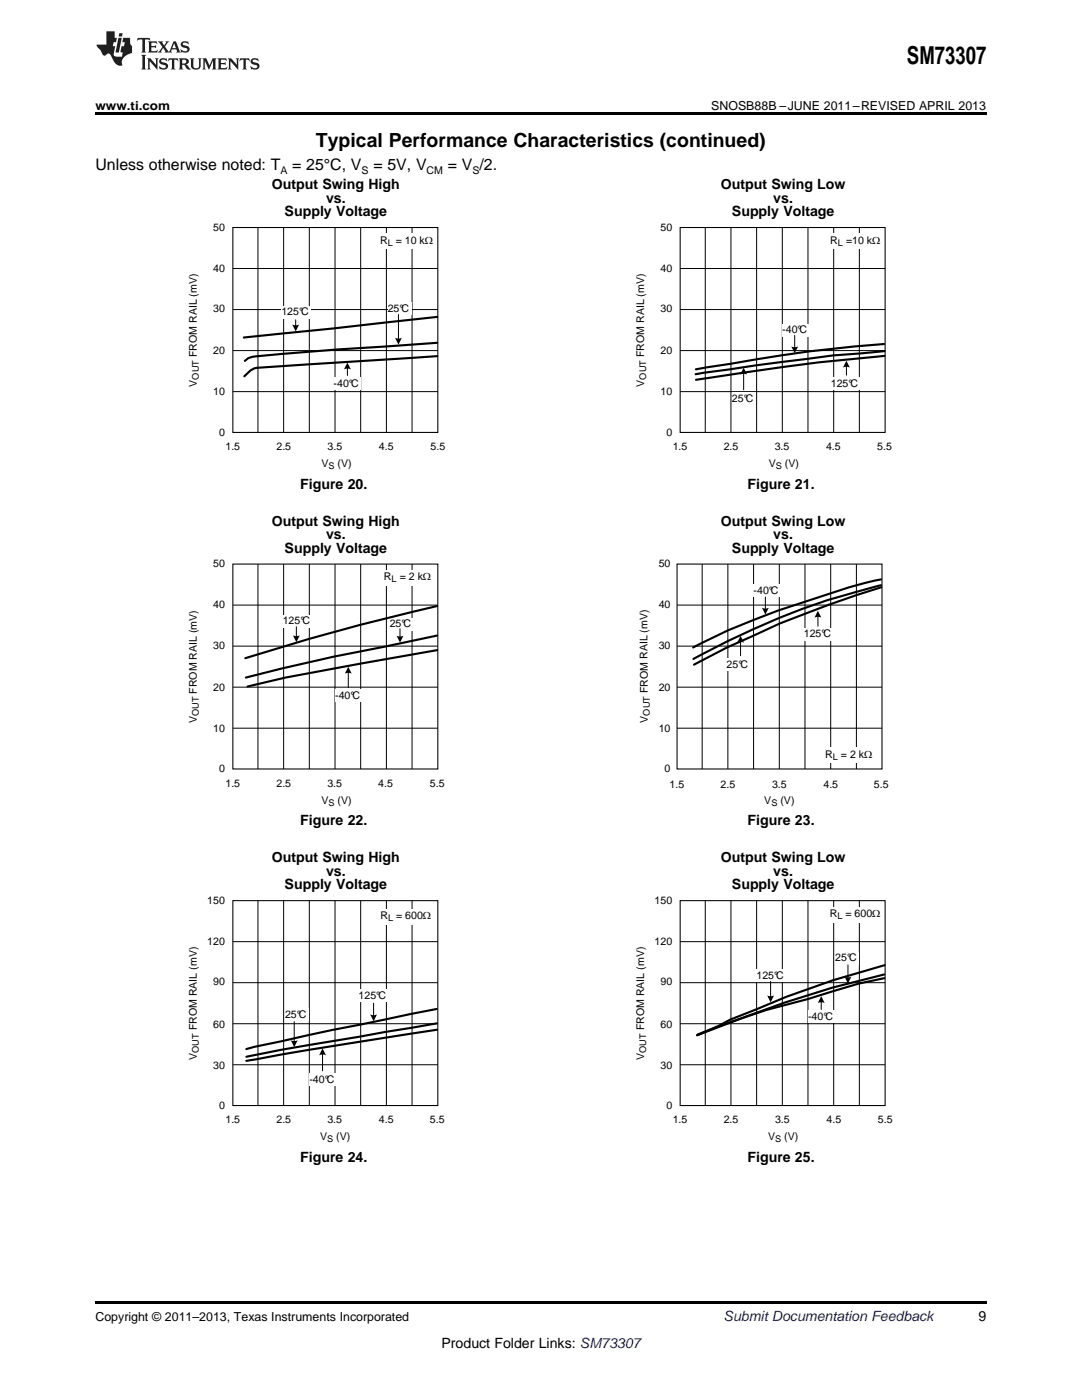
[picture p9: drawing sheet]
<svg xmlns="http://www.w3.org/2000/svg" width="216mm" height="279mm" viewBox="0 0 216 279" stroke-linecap="round" stroke-linejoin="round" font-family="sans-serif">
<path d="M19 259.7h177.8v.5h-177.8z" fill="#000"/>
<g fill="#fff">
<path d="M66.9 233.6h.3v.7h-.3z"/>
<path d="M156.1 233.6h.4v.7h-.4z"/>
</g>
<path d="M51.5 179.7v40.9M56.6 179.7v40.9M61.7 179.7v40.9M66.9 179.7v40.9M72 179.7v40.9M77.1 179.7v40.9M82.2 179.7v40.9M46.5 196.1h40.9M46.5 187.9h40.9M46.5 212.5h40.9M46.5 204.3h40.9" fill="none" stroke="#000" stroke-width=".2"/>
<path d="M46.5 179.7h40.9v40.9h-40.9z" fill="none" stroke="#000" stroke-width=".21"/>
<path d="M87.1 201.4a970.4 970.4 0 0 0-38 8M87.1 204.2l-31 5.3-6.9 1.4M87.2 205.5l-5.5 .8a738.1 738.1 0 0 0-30.6 5.1l-2 .3" fill="none" stroke="#000" stroke-width=".42"/>
<g fill="#fff">
<path d="M71.6 197.5h5.9v2.5h-5.9z" fill-rule="evenodd"/>
<path d="M56.9 201.2h4.7v2.5h-4.7z" fill-rule="evenodd"/>
<path d="M61.7 214.2h5.5v2.6h-5.5z" fill-rule="evenodd"/>
</g>
<path d="M58.7 203.9v4M64.4 210.3v3.4M74.5 200.2v2.6" fill="none" stroke="#000" stroke-width=".2"/>
<g fill="#000">
<path d="M58 207.6a1.53 1.53 0 0 0 1.4 0l-.7 1.4z" fill-rule="evenodd"/>
<path d="M64.4 209.2l.6 1.4a1.53 1.53 0 0 0-1.3 0z" fill-rule="evenodd"/>
<path d="M73.9 202.4a1.53 1.53 0 0 0 1.3 0l-.7 1.4z" fill-rule="evenodd"/>
</g>
<path d="M75.9 181.4h10.1v3h-10.1z" fill-rule="evenodd" fill="#fff"/>
<path d="M140.7 179.7v40.9M145.9 179.7v40.9M151 179.7v40.9M156.1 179.7v40.9M161.2 179.7v40.9M166.4 179.7v40.9M171.5 179.7v40.9M135.7 196.1h40.9M135.7 187.9h40.9M135.7 212.5h40.9M135.7 204.3h40.9" fill="none" stroke="#000" stroke-width=".2"/>
<path d="M135.7 179.7h40.9v40.9h-40.9z" fill="none" stroke="#000" stroke-width=".21"/>
<g fill="#fff">
<path d="M151 193.5h5.9v2.5h-5.9z" fill-rule="evenodd"/>
<path d="M166.7 190h4.7v2.5h-4.7z" fill-rule="evenodd"/>
<path d="M161.2 201.6h5.5v2.6h-5.5z" fill-rule="evenodd"/>
</g>
<path d="M153.8 195.9v3.1M163.9 199.8v1.7M169.2 192.6v2.6" fill="none" stroke="#000" stroke-width=".2"/>
<g fill="#000">
<path d="M163.9 198.8l.6 1.4a1.53 1.53 0 0 0-1.3 0z" fill-rule="evenodd"/>
<path d="M168.5 194.9a1.53 1.53 0 0 0 1.4 0l-.7 1.4z" fill-rule="evenodd"/>
<path d="M153.1 198.7a1.53 1.53 0 0 0 1.4 0l-.7 1.3z" fill-rule="evenodd"/>
</g>
<path d="M165.6 181h10.1v3h-10.1z" fill-rule="evenodd" fill="#fff"/>
<path d="M176.4 194.5a239.6 239.6 0 0 0-37.2 12.1M176.4 195.2l-5.1 1.1-10.1 3.1a154.5 154.5 0 0 0-22 7.1M176.5 192.6l-10.3 3-9.3 3.3-11.2 4.6-2.3 1.2-4.3 1.9" fill="none" stroke="#000" stroke-width=".42"/>
<g fill="#fff">
<path d="M66.9 166.4h.3v.7h-.3z"/>
<path d="M156.1 166.4h.4v.7h-.4z"/>
</g>
<path d="M51.5 112.6v40.9M56.6 112.6v40.9M61.7 112.6v40.9M66.9 112.6v40.9M72 112.6v40.9M77.1 112.6v40.9M82.2 112.6v40.9M46.5 137.1h40.9M46.5 128.9h40.9M46.5 120.8h40.9M46.5 145.3h40.9" fill="none" stroke="#000" stroke-width=".2"/>
<path d="M46.5 112.6h40.9v40.9h-40.9z" fill="none" stroke="#000" stroke-width=".21"/>
<g fill="#fff">
<path d="M56.4 122.7h5.9v2.5h-5.9z" fill-rule="evenodd"/>
<path d="M77.8 123.3h4.7v2.5h-4.7z" fill-rule="evenodd"/>
<path d="M66.9 137.5h5.4v2.6h-5.4z" fill-rule="evenodd"/>
</g>
<path d="M59.1 125.1v2M69.5 134.1v3.1M79.8 125.5v1.7" fill="none" stroke="#000" stroke-width=".2"/>
<g fill="#000">
<path d="M58.5 126.8a1.53 1.53 0 0 0 1.3 0l-.7 1.4z" fill-rule="evenodd"/>
<path d="M69.5 133.1l.7 1.3a1.53 1.53 0 0 0-1.4 0z" fill-rule="evenodd"/>
<path d="M79.1 126.9a1.53 1.53 0 0 0 1.4 0l-.7 1.3z" fill-rule="evenodd"/>
</g>
<path d="M76.6 113.9h9.4v3h-9.4z" fill-rule="evenodd" fill="#fff"/>
<path d="M87.2 121a467.2 467.2 0 0 0-38.3 10.4M87.2 129.7l-30.2 5.5-7.6 1.8M87.2 126.8l-20.6 4.3-10.5 2.3-7 1.8" fill="none" stroke="#000" stroke-width=".42"/>
<path d="M140.1 112.6v40.9M145.2 112.6v40.9M150.4 112.6v40.9M155.5 112.6v40.9M160.6 112.6v40.9M165.8 112.6v40.9M170.9 112.6v40.9M135.1 137.1h40.9M135.1 128.9h40.9M135.1 120.8h40.9M135.1 145.3h40.9" fill="none" stroke="#000" stroke-width=".2"/>
<path d="M135.1 112.6h40.9v40.9h-40.9z" fill="none" stroke="#000" stroke-width=".21"/>
<g fill="#fff">
<path d="M150.4 116.6h5.4v2.5h-5.4z" fill-rule="evenodd"/>
<path d="M145 131.4h4.7v2.5h-4.7z" fill-rule="evenodd"/>
<path d="M160.4 125.3h5.9v2.5h-5.9z" fill-rule="evenodd"/>
</g>
<path d="M152.7 119.2v2.4M147.8 127.9v3M163.2 122.9v2.1" fill="none" stroke="#000" stroke-width=".2"/>
<g fill="#000">
<path d="M147.8 126.9l.7 1.4a1.53 1.53 0 0 0-1.4 0z" fill-rule="evenodd"/>
<path d="M152 121.3a1.53 1.53 0 0 0 1.4 0l-.7 1.4z" fill-rule="evenodd"/>
<path d="M163.2 121.9l.7 1.4a1.53 1.53 0 0 0-1.4 0z" fill-rule="evenodd"/>
</g>
<path d="M175.8 115.6l-3.2 .7a208.5 208.5 0 0 0-27.3 9.5l-7 3.4M175.8 116.8a144.6 144.6 0 0 0-37.4 14.7M175.8 117.2a213 213 0 0 0-37.3 15.4" fill="none" stroke="#000" stroke-width=".42"/>
<path d="M164.7 149.3h9.4v3h-9.4z" fill-rule="evenodd" fill="#fff"/>
<g fill="#fff">
<path d="M66.9 99.3h.3v.7h-.3z"/>
<path d="M156.1 99.3h.4v.7h-.4z"/>
</g>
<path d="M46.5 53.6h40.9M51.5 45.4v40.9M56.6 45.4v40.9M61.7 45.4v40.9M66.9 45.4v40.9M72 45.4v40.9M77.1 45.4v40.9M82.2 45.4v40.9M46.5 78.2h40.9M46.5 70h40.9M46.5 61.8h40.9" fill="none" stroke="#000" stroke-width=".2"/>
<path d="M46.5 45.4h40.9v40.9h-40.9z" fill="none" stroke="#000" stroke-width=".21"/>
<g fill="#fff">
<path d="M56.1 61h6v2.6h-6z" fill-rule="evenodd"/>
<path d="M77.4 60.4h4.7v2.5h-4.7z" fill-rule="evenodd"/>
<path d="M66.6 75.3h5.4v2.6h-5.4z" fill-rule="evenodd"/>
</g>
<path d="M59 63.8v1.3M69.3 73.4v1.5" fill="none" stroke="#000" stroke-width=".2"/>
<g fill="#000">
<path d="M58.3 64.8a1.53 1.53 0 0 0 1.4 0l-.7 1.3z" fill-rule="evenodd"/>
<path d="M69.3 72.4l.7 1.3a1.53 1.53 0 0 0-1.4 0z" fill-rule="evenodd"/>
</g>
<path d="M75.8 46.7h10.6v3h-10.6z" fill-rule="evenodd" fill="#fff"/>
<path d="M87.2 63.2l-38.5 4.2M87.2 68.4a1048.4 1048.4 0 0 0-36.2 2.7l-1.5 .4-.7 .5M87.2 71.1l-36 2.3-1.2 .5-1.3 1.2" fill="none" stroke="#000" stroke-width=".42"/>
<path d="M135.7 53.6h40.9M140.7 45.4v40.9M145.8 45.4v40.9M151 45.4v40.9M156.1 45.4v40.9M161.2 45.4v40.9M166.4 45.4v40.9M171.5 45.4v40.9M79.5 62.8v4.9M135.7 78.2h40.9M135.7 70h40.9M135.7 61.8h40.9" fill="none" stroke="#000" stroke-width=".2"/>
<path d="M78.8 67.4a1.53 1.53 0 0 0 1.4 0l-.7 1.4z" fill-rule="evenodd" fill="#000"/>
<path d="M135.7 45.4h40.9v40.9h-40.9z" fill="none" stroke="#000" stroke-width=".21"/>
<g fill="#fff">
<path d="M165.8 75.2h5.9v2.6h-5.9z" fill-rule="evenodd"/>
<path d="M146 78.2h4.8v2.6h-4.8z" fill-rule="evenodd"/>
<path d="M156.1 64.6h5.4v2.5h-5.4z" fill-rule="evenodd"/>
</g>
<path d="M148.4 74.4v3.4M158.6 66.9v2.6M168.9 73v1.9" fill="none" stroke="#000" stroke-width=".2"/>
<g fill="#000">
<path d="M148.4 73.4l.7 1.3a1.53 1.53 0 0 0-1.4 0z" fill-rule="evenodd"/>
<path d="M157.9 69.1a1.53 1.53 0 0 0 1.4 0l-.7 1.4z" fill-rule="evenodd"/>
<path d="M168.9 72l.7 1.4a1.53 1.53 0 0 0-1.4 0z" fill-rule="evenodd"/>
</g>
<path d="M165.7 46.7h10v3h-10z" fill-rule="evenodd" fill="#fff"/>
<path d="M176.4 68.7a262.4 262.4 0 0 0-30.7 3.9l-6.8 1.1M176.5 70.1l-10.3 .8-15.4 2-12 1.8M176.5 71a508.2 508.2 0 0 0-37.6 4.8" fill="none" stroke="#000" stroke-width=".42"/>
<path d="M19 22.5h177.8v.5h-177.8z" fill="#000"/>
<g fill="#231f20">
<path d="M27.5 7.6l-.1 .5 .4-.2h.6v.1v2.1l-.2 .4h1l-.3-.4v-2.1l.1-.1h.5l.5 .2-.2-.5zM29.5 8.3l.2 .3v1.5l-.2 .4h1.8l.2-.6a1.04 1.04 0 0 1-1.3 .2v-.7h.6l.3 .2v-.6l-.3 .2h-.6v-.6l.8-.1 .4 .3-.2-.5zM31.5 8.3l.9 1.1-.9 1.1h.8l-.2-.2 .5-.7 .4 .7-.2 .2h1.5l-.1-.2 .1-.4h.9l.1 .4-.2 .2h1l-.3-.3-.7-1.9h-.5l-.9 2-.8-1 .9-1h-.8l.1 .3-.3 .5-.4-.6 .2-.2zM34.7 8.6l.4 1h-.7zM36.3 8.4a.63 .63 0 0 0-.2 .7 .63 .63 0 0 0 .6 .4l.6 .2 .1 .2a.75 .75 0 0 1-.7 .4 .75 .75 0 0 1-.6-.5l.1 .7 .1-.1a1.11 1.11 0 0 0 1.5-.6 1.13 1.13 0 0 0-1.2-.8l-.1-.4a1.04 1.04 0 0 1 1.2 .2l-.2-.5-.1 .1-.5-.2zM28.2 10.9l.2 .4v2.2l-.2 .4h1l-.3-.4v-2.2l.3-.4zM29.3 11.6l.3 .4v1.5l-.3 .4h.8l-.2-.4v-1.3l1.5 1.7v-1.9l.2-.4h-.7l.2 .4v.9l-1.1-1.3zM32 11.8a.62 .62 0 0 0-.2 .7 .62 .62 0 0 0 .6 .4l.6 .1 .1 .3a.76 .76 0 0 1-.7 .3 .76 .76 0 0 1-.6-.4l.1 .7 .1-.1a1.11 1.11 0 0 0 1.5-.6 1.13 1.13 0 0 0-1.2-.8l-.1-.4a1.04 1.04 0 0 1 1.2 .2l-.2-.6-.1 .1-.5-.1zM33.7 11.6l-.2 .6a.61 .61 0 0 1 .8-.3v1.6l-.2 .4h.9l-.2-.4v-1.6a.63 .63 0 0 1 .8 .3l-.2-.6zM35.6 11.6l.3 .4v1.5l-.3 .4h1l-.2-.2v-.8l.5 .2a.76 .76 0 0 0 1.2 .7l-1-1a.58 .58 0 0 0 .6-.5 .58 .58 0 0 0-.5-.6zM36.4 11.9h.1a.45 .45 0 0 1 .5 .1 .45 .45 0 0 1 .1 .5l-.7 .2zM37.9 11.6l.2 .2a2.17 2.17 0 0 0 .3 1.9 .99 .99 0 0 0 1.6-.6v-1.1l.2-.4h-.7l.2 .2a1.92 1.92 0 0 1-.2 1.8 .6 .6 0 0 1-.9-.5v-1.1l.2-.4zM40.4 11.6l.2 .4v1.5l-.2 .4h.7l-.2-.4v-1.4l.8 1.8 .8-1.8v1.4l-.2 .4h.9l-.2-.4v-1.5l.2-.4h-.8l-.6 1.5-.6-1.5zM43.4 11.6l.2 .4v1.5l-.2 .4h1.8l.2-.6a1.04 1.04 0 0 1-1.3 .1v-.6h.5l.4 .2v-.6l-.4 .2h-.5v-.7h.8l.3 .3-.1-.6zM45.5 11.6l.2 .4v1.5l-.2 .4h.7l-.2-.4v-1.3l1.5 1.7v-1.9l.2-.4h-.7l.2 .4v.9l-1.1-1.3zM47.9 11.6l-.1 .6a.61 .61 0 0 1 .8-.3v1.6l-.3 .4h1l-.3-.4 .1-1.6a.63 .63 0 0 1 .7 .3l-.1-.6zM50.2 11.8a.62 .62 0 0 0-.2 .7 .62 .62 0 0 0 .6 .4l.6 .1 .2 .3a.76 .76 0 0 1-.8 .3 .76 .76 0 0 1-.6-.4l.1 .7 .2-.1a1.11 1.11 0 0 0 1.5-.6 1.13 1.13 0 0 0-1.3-.8l-.1-.4a1.04 1.04 0 0 1 1.2 .2l-.1-.6-.2 .1-.5-.1z"/>
<path d="M21.2 6.3v2.6h-1.9l.1 .4 .7 .9a.91 .91 0 0 0 1 .8 .56 .56 0 0 1 .5-.3 .56 .56 0 0 1 .5 .3l.4 .8a1.53 1.53 0 0 0 1.9 1.2 1.54 1.54 0 0 1 1-2.1l.9-.3v-1.4a1.52 1.52 0 0 1-.3-1.6h-1.4l-.2 .8h.5l-.2 .8h-.4l-.2 1v.2l.4 .1-.2 .8a1.93 1.93 0 0 1-1.6-.3l.3-1.8h-.5l.2-.8h.4l.2-.8h-.4v-1.3zM23.6 7.6l-.6 2.9h.7l.6-2.9zM23.8 6.6l-.1 .7h.6l.2-.7z"/>
</g>
<text font-size="4.9" x="181" y="12.8">SM73307</text>
<text font-size="3.9" x="63" y="29.3">Typical Performance Characteristics (continued)</text>
<g font-size="3.2">
<text x="19" y="34">Unless otherwise noted: T</text>
<text x="58.3" y="34">= 25°C, V</text>
<text x="74.5" y="34">= 5V, V</text>
<text x="89.4" y="34">= V /2.</text>
</g>
<g font-size="2.8">
<text x="54.3" y="37.7">Output Swing High</text>
<text x="65.1" y="40.4">vs.</text>
<text x="143.8" y="37.7">Output Swing Low</text>
<text x="154.3" y="40.4">vs.</text>
<text x="56.8" y="43.1">Supply Voltage</text>
<text x="146" y="43.1">Supply Voltage</text>
<text x="59.9" y="97.5">Figure 20.</text>
<text x="149.2" y="97.5">Figure 21.</text>
<text x="54.3" y="104.9">Output Swing High</text>
<text x="65.1" y="107.6">vs.</text>
<text x="143.8" y="104.9">Output Swing Low</text>
<text x="154.3" y="107.6">vs.</text>
<text x="56.8" y="110.3">Supply Voltage</text>
<text x="146" y="110.3">Supply Voltage</text>
<text x="59.9" y="164.7">Figure 22.</text>
<text x="149.2" y="164.7">Figure 23.</text>
<text x="54.3" y="172.1">Output Swing High</text>
<text x="143.8" y="172.1">Output Swing Low</text>
<text x="56.8" y="177.4">Supply Voltage</text>
<text x="65.1" y="174.8">vs.</text>
<text x="146" y="177.4">Supply Voltage</text>
<text x="154.3" y="174.8">vs.</text>
<text x="59.9" y="231.8">Figure 24.</text>
<text x="149.2" y="231.8">Figure 25.</text>
<text x="195.3" y="263.6">9</text>
<text x="88.1" y="269">Product Folder Links: SM73307</text>
</g>
<text font-size="2.8" fill="#0000c8" x="144.4" y="263.6">Submit Documentation Feedback</text>
<g font-size="2.5">
<text x="19" y="21.9">www.ti.com</text>
<text x="141.9" y="21.9">SNOSB88B –JUNE 2011–REVISED APRIL 2013</text>
<text x="19" y="263.6">Copyright © 2011–2013, Texas Instruments Incorporated</text>
</g>
<g font-size="2.1">
<text x="56" y="34.6">A</text>
<text x="72.1" y="34.6">S</text>
<text x="85.1" y="34.6">CM</text>
<text x="94.3" y="34.6">S</text>
<text x="42.5" y="46.1">50</text>
<text x="131.8" y="46.1">50</text>
<text x="75.8" y="48.7">R</text>
<text x="79" y="48.7">= 10 k:</text>
<text x="165.7" y="48.7">R</text>
<text x="168.8" y="48.7">=10 k:</text>
<text x="42.5" y="54.3">40</text>
<text x="131.8" y="54.3">40</text>
<text x="42.5" y="62.3">30</text>
<text x="56.1" y="62.9">125°C</text>
<text x="77.4" y="62.3">25°C</text>
<text x="131.8" y="62.3">30</text>
<text x="39.3" y="71.3" transform="rotate(-90 39.3 71.3)">FROM RAIL (mV)</text>
<text x="42.5" y="70.7">20</text>
<text x="128.5" y="71.3" transform="rotate(-90 128.5 71.3)">FROM RAIL (mV)</text>
<text x="131.8" y="70.7">20</text>
<text x="156.1" y="66.5">-40°C</text>
<text x="39.3" y="77.2" transform="rotate(-90 39.3 77.2)">V</text>
<text x="66.6" y="77.2">-40°C</text>
<text x="128.6" y="77.2" transform="rotate(-90 128.6 77.2)">V</text>
<text x="165.8" y="77.2">125°C</text>
<text x="42.5" y="78.9">10</text>
<text x="131.8" y="78.9">10</text>
<text x="146" y="80.1">25°C</text>
<text x="43.7" y="87">0</text>
<text x="45" y="89.8">1.5</text>
<text x="55.2" y="89.8">2.5</text>
<text x="65.3" y="89.8">3.5</text>
<text x="75.6" y="89.8">4.5</text>
<text x="85.9" y="89.8">5.5</text>
<text x="133" y="87">0</text>
<text x="134.2" y="89.8">1.5</text>
<text x="144.4" y="89.8">2.5</text>
<text x="154.6" y="89.8">3.5</text>
<text x="164.8" y="89.8">4.5</text>
<text x="175" y="89.8">5.5</text>
<text x="64.1" y="93.2">V</text>
<text x="67.4" y="93.2">(V)</text>
<text x="153.4" y="93.2">V</text>
<text x="156.6" y="93.2">(V)</text>
<text x="42.5" y="113.3">50</text>
<text x="131.4" y="113.3">50</text>
<text x="76.6" y="115.8">R</text>
<text x="79.8" y="115.8">= 2 k:</text>
<text x="150.4" y="118.5">-40°C</text>
<text x="42.5" y="121.4">40</text>
<text x="56.4" y="124.6">125°C</text>
<text x="77.8" y="125.2">25°C</text>
<text x="131.4" y="121.4">40</text>
<text x="42.5" y="129.5">30</text>
<text x="131.4" y="129.5">30</text>
<text x="160.4" y="127.2">125°C</text>
<text x="42.5" y="137.9">20</text>
<text x="131.4" y="137.9">20</text>
<text x="145" y="133.3">25°C</text>
<text x="39.3" y="138.5" transform="rotate(-90 39.3 138.5)">FROM RAIL (mV)</text>
<text x="66.9" y="139.4">-40°C</text>
<text x="129.2" y="138.3" transform="rotate(-90 129.2 138.3)">FROM RAIL (mV)</text>
<text x="39.3" y="144.3" transform="rotate(-90 39.3 144.3)">V</text>
<text x="42.5" y="146.1">10</text>
<text x="129.3" y="144.2" transform="rotate(-90 129.3 144.2)">V</text>
<text x="131.4" y="146.1">10</text>
<text x="43.7" y="154.1">0</text>
<text x="132.6" y="154.1">0</text>
<text x="164.7" y="151.3">R</text>
<text x="167.8" y="151.3">= 2 k:</text>
<text x="45" y="157">1.5</text>
<text x="55.2" y="157">2.5</text>
<text x="64.1" y="160.4">V</text>
<text x="65.3" y="157">3.5</text>
<text x="67.4" y="160.4">(V)</text>
<text x="75.5" y="157">4.5</text>
<text x="85.8" y="157">5.5</text>
<text x="133.6" y="157.3">1.5</text>
<text x="143.8" y="157.3">2.5</text>
<text x="152.5" y="160.5">V</text>
<text x="154.1" y="157.3">3.5</text>
<text x="155.7" y="160.5">(V)</text>
<text x="164.3" y="157.3">4.5</text>
<text x="174.4" y="157.3">5.5</text>
<text x="41.4" y="180.4">150</text>
<text x="75.9" y="183.4">R</text>
<text x="79" y="183.4">= 600:</text>
<text x="130.6" y="180.4">150</text>
<text x="165.6" y="183">R</text>
<text x="168.7" y="183">= 600:</text>
<text x="41.4" y="188.6">120</text>
<text x="130.6" y="188.6">120</text>
<text x="166.7" y="191.9">25°C</text>
<text x="42.5" y="196.7">90</text>
<text x="131.8" y="196.7">90</text>
<text x="151" y="195.4">125°C</text>
<text x="56.9" y="203.1">25°C</text>
<text x="71.6" y="199.4">125°C</text>
<text x="161.2" y="203.6">-40°C</text>
<text x="39.3" y="205.6" transform="rotate(-90 39.3 205.6)">FROM RAIL (mV)</text>
<text x="42.5" y="205.1">60</text>
<text x="128.5" y="205.6" transform="rotate(-90 128.5 205.6)">FROM RAIL (mV)</text>
<text x="131.8" y="205.1">60</text>
<text x="39.3" y="211.5" transform="rotate(-90 39.3 211.5)">V</text>
<text x="42.5" y="213.3">30</text>
<text x="128.6" y="211.5" transform="rotate(-90 128.6 211.5)">V</text>
<text x="131.8" y="213.3">30</text>
<text x="43.7" y="221.3">0</text>
<text x="61.7" y="216.1">-40°C</text>
<text x="133" y="221.3">0</text>
<text x="45" y="224.2">1.5</text>
<text x="55.2" y="224.2">2.5</text>
<text x="63.9" y="227.6">V</text>
<text x="65.3" y="224.2">3.5</text>
<text x="67.1" y="227.6">(V)</text>
<text x="75.6" y="224.2">4.5</text>
<text x="85.8" y="224.2">5.5</text>
<text x="134.2" y="224.2">1.5</text>
<text x="144.4" y="224.2">2.5</text>
<text x="153.3" y="227.6">V</text>
<text x="154.6" y="224.2">3.5</text>
<text x="156.5" y="227.6">(V)</text>
<text x="164.9" y="224.2">4.5</text>
<text x="175.2" y="224.2">5.5</text>
</g>
<g font-size="1.8">
<text x="77.4" y="49.1">L</text>
<text x="167.2" y="49.1">L</text>
<text x="39.7" y="75.8" transform="rotate(-90 39.7 75.8)">OUT</text>
<text x="128.9" y="75.8" transform="rotate(-90 128.9 75.8)">OUT</text>
<text x="65.6" y="93.6">S</text>
<text x="154.8" y="93.6">S</text>
<text x="78.1" y="116.2">L</text>
<text x="39.7" y="142.9" transform="rotate(-90 39.7 142.9)">OUT</text>
<text x="129.6" y="142.8" transform="rotate(-90 129.6 142.8)">OUT</text>
<text x="166.2" y="151.6">L</text>
<text x="65.6" y="160.8">S</text>
<text x="153.9" y="160.9">S</text>
<text x="77.4" y="183.8">L</text>
<text x="167.1" y="183.4">L</text>
<text x="39.7" y="210.1" transform="rotate(-90 39.7 210.1)">OUT</text>
<text x="128.9" y="210.1" transform="rotate(-90 128.9 210.1)">OUT</text>
<text x="65.3" y="228">S</text>
<text x="154.7" y="228">S</text>
</g>
</svg>
